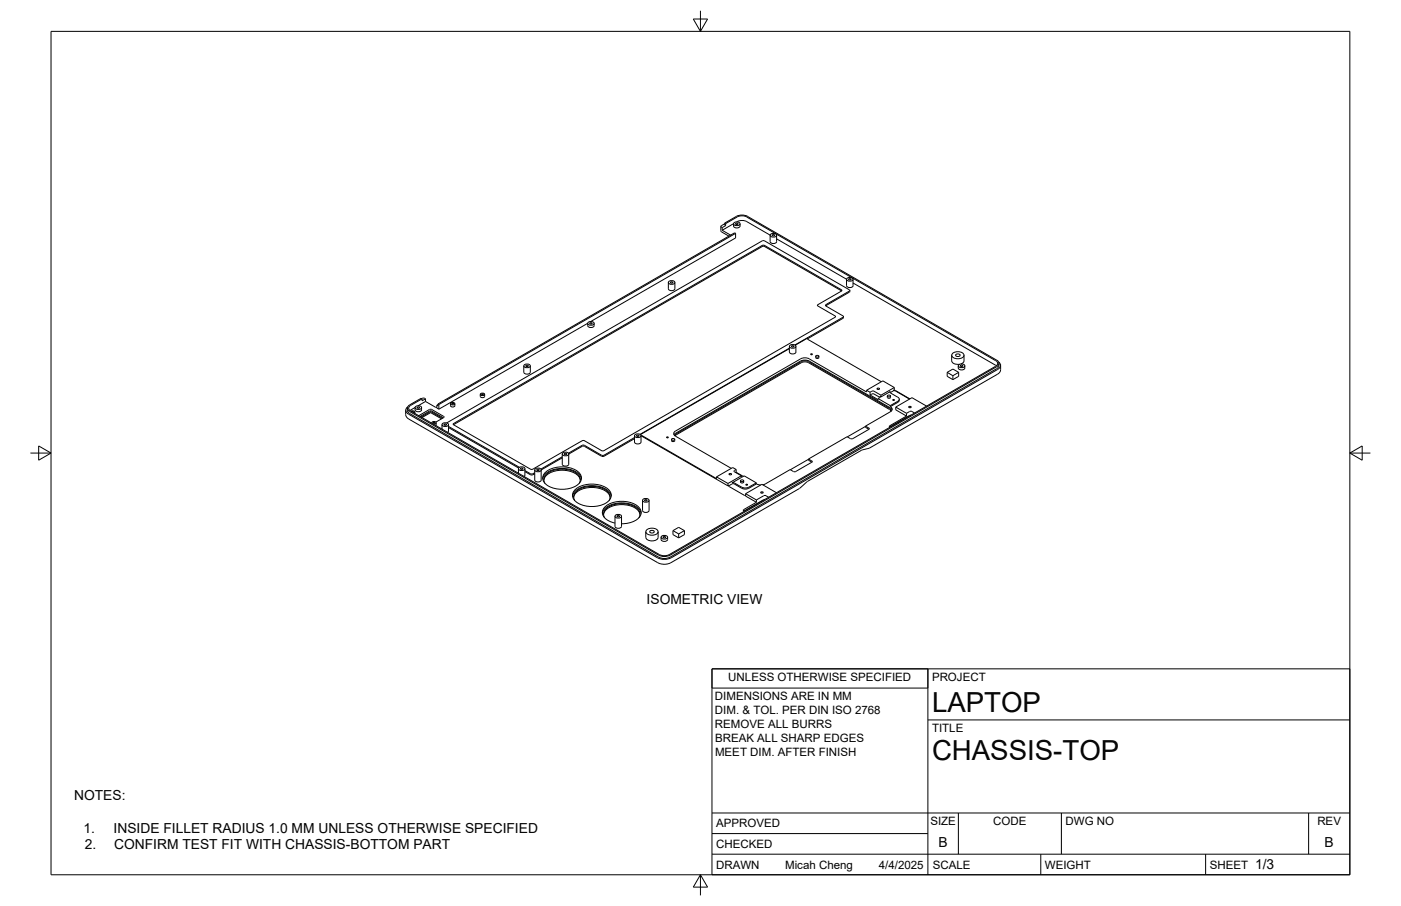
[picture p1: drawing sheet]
<svg xmlns="http://www.w3.org/2000/svg" width="432mm" height="279mm" viewBox="0 0 432 279" stroke-linecap="round" stroke-linejoin="round" font-family="sans-serif">
<!-- layer: Visible -->
<g fill="none" stroke="#000" stroke-width=".31">
<path d="M222.2 69.8v1.6l2.4 1.4M222.3 69.6l-.1 .3 .4 .3M222.6 71l2.6 1.5M222.6 70.2v.8M223.4 68.8l4.1-2.3 1.8-.1 1.2 .3 76.7 44.4a1.07 1.07 0 0 1 .7 1 1.07 1.07 0 0 1-.7 1l-100.7 58.1-1.1 .4h-1.3l-1.1-.4-76.7-44.3a1.09 1.09 0 0 1-.8-1 1.09 1.09 0 0 1 .8-1M223.4 68.8l.2 .2M223.4 68.8v.6l.2 .2M223.4 69l-1.1 .6M223.6 69v.6M223.6 69.6l-1 .6M226.1 69v.7a1.16 1.16 0 0 0 2 0v-.7M226.1 69l-3.5 2"/>
<path d="M226.2 68.8a1.04 1.04 0 0 1 1-.4 1.04 1.04 0 0 1 .8 .8 1.04 1.04 0 0 1-1.1 .4 1.04 1.04 0 0 1-.7-.8zM226.7 69l.5-.2 .3 .3-.5 .1zM226.7 72v1.4l-44.6 25.8M226.7 72l-91.4 52.8M226.7 72l-.3-.2-91.4 52.8M227.2 68.3l-.2 .2M227.2 66.9l-3.6 2.1M227.2 68.3l1-.3 1.5 .1 7.7 4.4M227.2 66.9l1.5-.4 1.5 .4M230.2 66.9l76.7 44.3M237.4 72.6v1.9a1.16 1.16 0 0 0 2 0M237.4 72.3a1.04 1.04 0 0 1 1.1-.4 1.04 1.04 0 0 1 .8 .9 1.04 1.04 0 0 1-1.1 .4 1.04 1.04 0 0 1-.8-.9z"/>
<path d="M238 72.5l.5-.2 .2 .3-.4 .2zM239.4 73.7l21.5 12.4v2M239.4 72.6v1.9M181.2 99.5a1.04 1.04 0 0 1 1.1-.4 1.04 1.04 0 0 1 .8 .8 1.04 1.04 0 0 1-1.1 .5 1.04 1.04 0 0 1-.8-.9zM181.7 99.7l.5-.2 .3 .3-.5 .1zM183.1 99.7v.7M206 87.1v2a1.16 1.16 0 0 0 2 0v-2M206.1 86.9a1.04 1.04 0 0 1 1-.4 1.04 1.04 0 0 1 .8 .8 1.04 1.04 0 0 1-1 .4 1.04 1.04 0 0 1-.8-.8zM206.6 87.1l.5-.2 .3 .3-.5 .1zM254.5 94.4l5.3 3 .2 .3-15 8.7M254.5 94v.4M259.3 89.7l-23.6-13.7h-.8l-95.1 55"/>
<path d="M259.3 89.7h.1M260 97.6l-.2 .6-10.9 6.3M260.9 88.1a1.16 1.16 0 0 0 2 0M261 85.9a1.04 1.04 0 0 1 1.1-.4 1.04 1.04 0 0 1 .8 .9 1.04 1.04 0 0 1-1.1 .4 1.04 1.04 0 0 1-.8-.9zM261.5 86.1l.5-.2 .3 .3-.5 .2zM261.8 90.1l-7.3 4.2M261.8 89.4l-26.1-15.1h-.8l-97.2 56.1M261.8 89.8l-7.3 4.2M261.8 89.4v.4M261.9 89.6l-.1 .5M262.9 87.3l44.2 25.5M262.9 86.1v2"/>
<path d="M161.4 112.8v2a1.16 1.16 0 0 0 2 0v-2M161.5 112.6a1.04 1.04 0 0 1 1.1-.4 1.04 1.04 0 0 1 .8 .8 1.04 1.04 0 0 1-1.1 .5 1.04 1.04 0 0 1-.8-.9zM162.1 112.8l.4-.2 .3 .3-.5 .1zM183.1 100.4a1.16 1.16 0 0 1-2 0v-.7l-45.8 26.5M243.3 107.5l-45.9 26.5M243.3 107.4l-46 26.6M243.3 106.8v1.8M243.4 106.6a1.04 1.04 0 0 1 1.1-.4 1.04 1.04 0 0 1 .7 .8 1.04 1.04 0 0 1-1 .4 1.04 1.04 0 0 1-.8-.8zM243.9 106.8l.5-.2 .3 .3-.5 .1zM245.1 106.5l3.9-2.3v.4l22.6 13.1M245.3 106.8v1.8a1.16 1.16 0 0 1-2 0M246.7 111.4l-39 22.6"/>
<path d="M246.7 110.7l-38.5 22.2a.85 .85 0 0 0-.6 .8 .85 .85 0 0 0 .6 .8l17.2 9.9M246.7 111.4l1.4-.4 1.4 .4M246.7 110.7l1.4-.4 1.4 .4M249.4 111.4l25 14.4 .5 .6M249.4 110.7l17.7 10.2v-.5M249.9 109.1l.5 .2-.3 .1zM251.4 109.9v.4M251.4 110.3l.5 .3 .5-.3M251.5 109.7l.5-.1 .4 .3-.6 .2-.4-.2zM252.4 109.9v.4M270.3 119.8l.5-.1 .3 .3-.5 .1zM275.6 119.5v.7l-.3 .2h.7l4.4 2.6"/>
<path d="M275.6 119.5l-4.1 2.4M275.6 119.5l-3.5-2-5 2.9M291.9 114.8v1.3l1.8 1M291.9 114.8l1.8 1.1M291.9 114.8l1.8-1 1.8 1M293.3 109.6v1.7a1.93 1.93 0 0 0 2.4 1M293.5 109.1a2.5 2.5 0 0 1 3.6 .3 1.97 1.97 0 0 1-2.8 1.1 .95 .95 0 0 1-.8-1.4zM293.7 115.9v1.2M294.7 109.3l.8-.1 .4 .2a.71 .71 0 0 1-.7 .6 .71 .71 0 0 1-.7-.6zM295.3 112.8l.1 .7a1.16 1.16 0 0 0 2 0l-.1-.7M295.4 112.6a1.04 1.04 0 0 1 1.1-.4 1.04 1.04 0 0 1 .8 .8 1.04 1.04 0 0 1-1.1 .4 1.04 1.04 0 0 1-.8-.8zM295.5 114.8v1.3l-1.8 1"/>
<path d="M295.5 114.8l-1.8 1.1M296 112.8l.5-.2 .2 .3-.4 .1zM297.1 109.6v2l-.9 .6M306.9 111.2a.91 .91 0 0 1 .6 .9 .91 .91 0 0 1-.6 .8l-100.7 58.1-.9 .3h-1.1l-.9-.3-76.7-44.3M307.8 111.6a1.25 1.25 0 0 1 .6 1.2 1.25 1.25 0 0 1-.9 1.1l-100.6 58.1M307.9 112.1v.6M307.9 112.7l-.2 .5-.5 .5-100.7 58.1-1.7 .4-1.8-.4-76.7-44.3-.7-.7-.1-.9M308.4 112.7l-.1 1.7-.9 1-39.4 22.8-2.4 .6-16.8 9.7-1.9 1.7M125 126.5l.1 1.7 .9 1 76.7 44.3a4.5 4.5 0 0 0 4.1 0l40.1-23.3M125.7 125.5a1.25 1.25 0 0 0-.6 1.2 1.25 1.25 0 0 0 .8 1l76.7 44.3M126.6 126.4l-.3 .2M126.6 125a.91 .91 0 0 0-.7 .9 .91 .91 0 0 0 .7 .8"/>
<path d="M126.7 126.8a.55 .55 0 0 1 .7-.2 .55 .55 0 0 1 .2 .8M127 127h.4l-.1 .2M127.8 127.1v.4M127.9 126.4v-.7l-1.3 .8M127.9 126.4a1.16 1.16 0 0 0 2 0M128 125.5a1.04 1.04 0 0 1 1.1-.4 1.04 1.04 0 0 1 .8 .8 1.04 1.04 0 0 1-1.1 .4 1.04 1.04 0 0 1-.8-.8zM128.6 125.6l.4-.1 .3 .3-.5 .1zM129.1 128.2l3.3-1.9 .5-.1 3.8 2.2v.4M129.5 128.4l2.9-1.6h.7l3.6 2-2.4 1.4M129.8 128.6l2.9-1.6 3.7 2M129.9 125.7v.7M130.1 123v.6l1-.6"/>
<path d="M130.1 123l-3.5 2M130.1 123l-.3-.2-3.5 2.1M130.9 122.8l.2 .2M130.9 122.8l-.9 .1M131.1 123.8l3.5 1.9M131.1 123.8l-2.2 1.3M131.1 123v.8M132.5 127.3l-2.5 1.5M132.6 127.3h.3M132.9 127.3l3.2 1.9M133.1 130.4v.1M133.1 130.5a.59 .59 0 0 1 .7-.5 .59 .59 0 0 1 .5 .6l-.8 .1"/>
<path d="M133.6 130.3l.4 .1-.2 .1zM134.4 130.4v.9M134.6 125v.8l.7 .4M135 124.6l.3 .2M135 124.6v.6l-.4-.2M135 124.8l-.4 .2M135.3 124.8v1.4M136.2 131v1.3M136.3 130.7a1.04 1.04 0 0 1 1.1-.4 1.04 1.04 0 0 1 .8 .9 1.04 1.04 0 0 1-1.1 .4 1.04 1.04 0 0 1-.8-.9zM136.9 130.9l.4-.2 .3 .3-.5 .2zM138.2 131v1.9l-.3 .4M138.2 131.8l21.7 12.5"/>
<path d="M138.2 131.5l21.9 12.6M138.8 124.5l.1 .8 .6 .2 .6-.2 .1-.8M139 124.2l.8-.1 .4 .3a.67 .67 0 0 1-.7 .5 .67 .67 0 0 1-.6-.5zM139.3 124.4l.5 .1-.3 .2zM139.7 130.7l95.2-55a1.39 1.39 0 0 1 1.6 .5l22.9 13.3v.2l-7.5 4.5 5.4 3.2 .2 .4-71.6 41.3-5.8-3.2-.5-.1-15.1 8.7-.8 .3-23.2-13.4-.7-.4zM148 121.6l.1 .8 .6 .2 .6-.2 .1-.8M148.2 121.3h.8l.4 .2a.67 .67 0 0 1-.7 .5 .67 .67 0 0 1-.6-.5zM148.5 121.5l.5 .1-.3 .2zM173.4 139.8a1.04 1.04 0 0 1 1-.4 1.04 1.04 0 0 1 .8 .8 1.04 1.04 0 0 1-1 .4 1.04 1.04 0 0 1-.8-.8zM173.9 140l.5-.2 .3 .3-.5 .1zM179.4 137.6l-4.1 2.4v3.2a1.16 1.16 0 0 1-2 0v-3.2M179.4 137.3l-4.2 2.5"/>
<path d="M179.4 137.6h.7l5.3 3.1M179.4 137.3h.7l5.3 3.1M195.6 134.4v1.9a1.16 1.16 0 0 0 2 0v-1.9l26.8 15.4M195.6 135.3l-9.5 5.4h-.7M195.6 134.9l-9.5 5.5h-.7M195.6 134.2a1.04 1.04 0 0 1 1.1-.4 1.04 1.04 0 0 1 .8 .8 1.04 1.04 0 0 1-1.1 .4 1.04 1.04 0 0 1-.8-.8zM196.2 134.3l.5-.1 .2 .2-.4 .2zM197.5 134.2l23.3 13.4v-.5M205.5 134.8l.5 .1-.3 .1zM207 135.5v.5l.5 .2 .4-.2 .1-.5M207.1 135.3l.5-.1 .3 .4-.6 .2-.3-.2zM262.1 135.3l-1-.6-11.9 6.9"/>
<path d="M262.1 135.3h.7M266.7 131.4l1.1 .6v.4M266.7 131.5l-5.5 3.2M266.7 131.4v.4l1.1 .6M267.1 120.4l1.1 .6M267.8 132.4l-5 2.9M267.8 132.4h.1M268.2 121.8l1-.4 2 1.2M268.2 121l1-.4 2.3 1.3M268.2 121.8l2.4 1.5v-.4M268.2 121v.8M270.6 122.9l3.8 2.2"/>
<path d="M271.5 122.4l-.3-.2 .1 .3-.7 .4M271.5 122.4l2.9-1.7v.4l2.6 1.6v.8l-2.6 1.6M271.5 121.9v.5M273.5 122.1v.5M273.5 122.5l.5 .3 .5-.3M273.6 121.9l.5-.1 .4 .4-.6 .2-.4-.2zM274.2 131.7l.1 .1M274.2 131.7h.1M274.3 121.1l1.5-.6 4.5 2.6M274.4 125.1v.3M274.4 125.4a.85 .85 0 0 1 .6 .8 .85 .85 0 0 1-.6 .8l-7.7 4.4M274.5 122.1v.5"/>
<path d="M274.5 126.9a.65 .65 0 0 0-.4-1l-24.9-14.4-1.4-.2-.8 .2-38.5 22.2-.5 .6M274.6 126.7l-.5-.4-24.9-14.4-1.4-.3-.8 .3-38.9 22.5M275.2 123.2l.5 .1-.3 .2zM276.1 125.5v.9l3.3 1.9M276.1 125.5l3.3 2M277.2 123.1l-.2 .8-2.6 1.5M279.4 128.3l-5.2 3v.4M279.4 127.5v.8M280.1 125.5l.4-.2 .3 .3-.5 .1zM280.4 128.1l-6.2 3.6M280.4 126.9l-1 .6M280.4 126.9l.4-.1 1.1 .6"/>
<path d="M280.7 128l-.3 .1M285.6 125.2l-4.5-2.6-5 2.9M159.8 144.5v1.4M159.9 144.3a1.04 1.04 0 0 1 1-.4 1.04 1.04 0 0 1 .8 .9 1.04 1.04 0 0 1-1.1 .4 1.04 1.04 0 0 1-.7-.9zM160.4 144.5l.5-.2 .3 .3-.5 .2zM161.8 145.4l1.9 1.1 1.1-.4M161.8 145.1l1.9 1.1 1.1-.4M161.8 144.5v2M161.8 146.5l-.3 .4M164.8 148.1a1.16 1.16 0 0 0 2 0M164.8 144.9v3.2M164.9 144.7a1.04 1.04 0 0 1 1.1-.4 1.04 1.04 0 0 1 .7 .8 1.04 1.04 0 0 1-1 .4 1.04 1.04 0 0 1-.8-.8z"/>
<path d="M165.4 144.9l.5-.2 .3 .3-.5 .1zM167.3 147.7a5 5 0 0 1 4.9-3.2 7 7 0 0 1 6.8 2.6l.2 .6M167.6 148.1a4.6 4.6 0 0 1 4.7-3 6.5 6.5 0 0 1 6.4 2.4l.2 .6M168 149.1a2.6 2.6 0 0 1 1.9-3.8 8.2 8.2 0 0 1 8.4 1.2 2.05 2.05 0 0 1 .2 2.6M168.3 145.5a8.6 8.6 0 0 1 10.4 .5 2.47 2.47 0 0 1-1.2 3.9 8.6 8.6 0 0 1-9.7-1 2.3 2.3 0 0 1 .5-3.4zM173.3 141.2l-6.5 3.7v3.2M173.3 140.9l-6.6 3.8M176.5 153a5 5 0 0 1 4.9-3.2 7 7 0 0 1 6.8 2.6l.2 .6M176.8 153.4a4.6 4.6 0 0 1 4.6-3 6.5 6.5 0 0 1 6.5 2.5l.1 .5M177.2 154.4a2.6 2.6 0 0 1 1.9-3.8 8.2 8.2 0 0 1 8.4 1.2 2.05 2.05 0 0 1 .2 2.6M177.5 150.8a8.6 8.6 0 0 1 10.4 .5 2.47 2.47 0 0 1-1.2 3.9 8.6 8.6 0 0 1-9.7-1 2.3 2.3 0 0 1 .5-3.4zM185.7 158.3a5 5 0 0 1 4.9-3.2 7 7 0 0 1 6.8 2.6l.2 .6"/>
<path d="M186 158.7a4.6 4.6 0 0 1 4.7-3 6.5 6.5 0 0 1 6.4 2.4l.1 .6M186.4 159.7a2.6 2.6 0 0 1 1.9-3.8 8.2 8.2 0 0 1 8.4 1.3 2.05 2.05 0 0 1 .2 2.5M189.5 159.2v3.1a1.16 1.16 0 0 0 2.1 0v-3.1M189.6 159a1.04 1.04 0 0 1 1.1-.4 1.04 1.04 0 0 1 .8 .8 1.04 1.04 0 0 1-1.1 .4 1.04 1.04 0 0 1-.8-.8zM190.2 159.1l.5-.1 .2 .3-.4 .1zM198 157.4a1.16 1.16 0 0 0 2 0M198 154.3v3.2M198.1 154.1a1.04 1.04 0 0 1 1.1-.4 1.04 1.04 0 0 1 .8 .8 1.04 1.04 0 0 1-1.1 .4 1.04 1.04 0 0 1-.8-.8zM198.7 154.2l.4-.1 .3 .3-.5 .1zM200 154.3v3.2M220.8 147.1l3.6 2M224.4 149.8l.3-.2v.5l5.1 2.7"/>
<path d="M224.4 149.1v.7M224.6 149.9l1.5-.7 2.5 1.4M224.7 146.2l.5-.2 .3 .3-.5 .1zM226.9 144.8l-.7 .6 2.3 1.3M226.9 145.6l2.2 1.3M226.9 145.6l-.1 .1M226.9 144.8l-1.1-.6-5 2.9M226.9 144.8v.8M228.2 148.7l.5 .2 .5-.2M228.2 148.3v.4M228.4 148.1l.4-.1 .4 .3-.6 .2-.4-.2zM228.5 146.7v.6l-2.9 1.6h.7l2.3 1.4"/>
<path d="M228.5 146.7l-4.1 2.4M228.7 150.6l1.2 .2 .9-.2M228.8 147.1l.6-.4 3.7 2.2M228.9 147l-.4 .1M229.2 148.3v.4M229.8 152.3v.7l3.3 1.9M229.8 152.3l3.3 1.9M229.9 149.4l.5 .1-.3 .1zM233.1 148.9l-2.7 1.5-.9 .1-.8-.3M233.1 148.9v.3l-2.3 1.4M233.1 154.9l-3.9 2.3-.1 .2 .3 .3M233.1 154.2v.7"/>
<path d="M233.1 149.2l1.4 .4M234.5 151.8l.4-.1 .3 .2-.5 .2zM235.7 154l-6.4 3.6M235.9 149.2l-.8 .3M236.9 153.4l-1.3-.6-2.5 1.4M239.3 152l-4.5-2.6-5 2.9M249.2 141.6l1 .6v.4M249.2 141.6l-5.6 3.3M249.2 141.6v.3l1 .6M250.2 142.6l-4.9 2.8h-.7l-1.1-.6-7.6 4.4M250.2 142.5h.1M189.6 161.3a3.9 3.9 0 0 1-3.9-3.6 5.2 5.2 0 0 1 5-3.1 6.9 6.9 0 0 1 6.7 2.6 2.82 2.82 0 0 1-2.1 3.6l-1.8 .5-1.9 .2"/>
<path d="M199 164l.1 1.7a2.19 2.19 0 0 0 3.7 0v-1.7M199.3 163.5a2.5 2.5 0 0 1 3.5 .3 1.97 1.97 0 0 1-2.8 1.1 .95 .95 0 0 1-.7-1.4zM200.4 163.7l.8-.1 .4 .3a.71 .71 0 0 1-.7 .5 .71 .71 0 0 1-.6-.5zM202.6 172l1.2 .4 1.3 .1 1.8-.5M203.8 165.7v.7a1.16 1.16 0 0 0 2 0v-.7M203.8 165.5a1.04 1.04 0 0 1 1.1-.4 1.04 1.04 0 0 1 .8 .8 1.04 1.04 0 0 1-1.1 .4 1.04 1.04 0 0 1-.8-.8zM204.4 165.6l.5-.1 .2 .2-.4 .2zM207.4 163.6v1.3l1.8 1M207.4 163.6l1.8-1 1.7 1M207.4 163.6l1.8 1.1M209.2 164.7v1.2M210.9 163.6v1.3l-1.7 1"/>
<path d="M210.9 163.6l-1.7 1.1"/>
</g>
<!-- layer: Border -->
<path d="M15.7 9.7h400.3v260.1h-400.3zM213.7 5.9h4.4l-2.2 3.8zM215.9 3.3v6.4M9.4 139.7h6.3M11.9 137.5l3.8 2.2-3.8 2.2zM416 139.7h6.4M416 139.7l3.8-2.2v4.4zM215.9 269.8l2.2 3.8h-4.4zM215.9 269.8v6.3" fill="none" stroke="#000" stroke-width=".31"/>
<!-- layer: Titleblock -->
<path d="M219.4 206.3h196.6v63.5h-196.6zM286 206.3v63.5M286 222h130M219.4 257.1h66.6M219.4 250.7h196.6M295.4 250.7v12.7M327.1 250.7v12.7M403.3 250.7v12.7M219.4 263.4h196.6M320.8 263.4v6.4M371.6 263.4v6.4" fill="none" stroke="#000" stroke-width=".31"/>
<!-- layer: Custom Tables -->
<path d="M219.4 206.3h66.6v5.9h-66.6z" fill="none" stroke="#000" stroke-width=".31"/>
<g font-size="8.5">
<text x="287.3" y="219.5">LAPTOP</text>
<text x="287.3" y="234.5">CHASSIS-TOP</text>
</g>
<g font-size="4.3">
<text x="199.3" y="186.4">ISOMETRIC VIEW</text>
<text x="22.9" y="246.6">NOTES:</text>
<text x="25.8" y="256.8">1.</text>
<text x="35" y="256.8">INSIDE FILLET RADIUS 1.0 MM UNLESS OTHERWISE SPECIFIED</text>
<text x="26.1" y="261.9">2.</text>
<text x="35.2" y="261.9">CONFIRM TEST FIT WITH CHASSIS-BOTTOM PART</text>
<text x="289.3" y="261.2">B</text>
<text x="408.2" y="261.2">B</text>
<text x="386.8" y="268.1">1/3</text>
</g>
<g font-size="3.5">
<text x="220.4" y="216">DIMENSIONS ARE IN MM</text>
<text x="224.5" y="210.1">UNLESS OTHERWISE SPECIFIED</text>
<text x="287.3" y="210.1">PROJECT</text>
<text x="220.4" y="220.3">DIM. &amp; TOL. PER DIN ISO 2768</text>
<text x="220.4" y="224.5">REMOVE ALL BURRS</text>
<text x="287.3" y="225.8">TITLE</text>
<text x="220.4" y="228.8">BREAK ALL SHARP EDGES</text>
<text x="220.4" y="233.1">MEET DIM. AFTER FINISH</text>
<text x="220.7" y="255.2">APPROVED</text>
<text x="286.7" y="254.5">SIZE</text>
<text x="306.1" y="254.5">CODE</text>
<text x="328.4" y="254.5">DWG NO</text>
<text x="406" y="254.5">REV</text>
<text x="220.7" y="261.5">CHECKED</text>
<text x="220.7" y="267.9">DRAWN</text>
<text x="242" y="267.9">Micah Cheng</text>
<text x="270.9" y="267.9">4/4/2025</text>
<text x="287.5" y="267.9">SCALE</text>
<text x="322.1" y="267.9">WEIGHT</text>
<text x="372.9" y="267.9">SHEET</text>
</g>
</svg>
